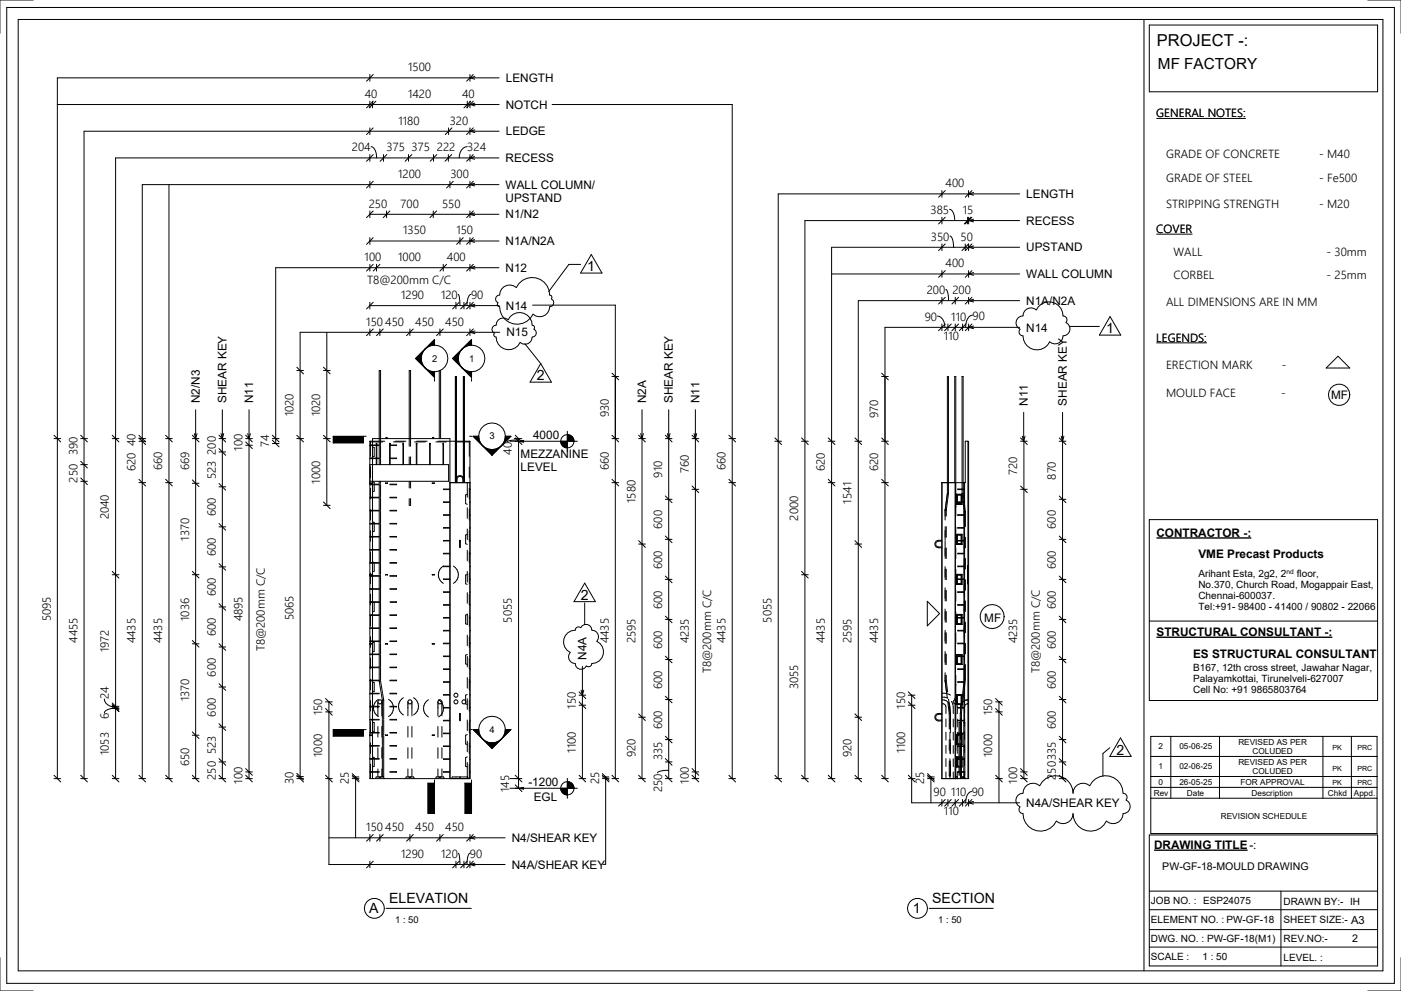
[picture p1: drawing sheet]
<svg xmlns="http://www.w3.org/2000/svg" width="420mm" height="297mm" viewBox="0 0 420 297" stroke-linecap="round" stroke-linejoin="round" font-family="sans-serif">
<g fill="#000">
<path d="M127.5 104.6l-.7 .9-.5 2h-1.7zM124.6 107.5h1.7l.1 1 1.1 1.8zM127.5 104.6l2.8-2.8v1.7l-1.1 .1zM127.5 110.3l.8 .6 2 .6v1.6zM138.6 104.6l-.7 .9-.5 2h-1.7zM135.7 107.5h1.7l.1 1 1.1 1.8zM138.6 104.6l2.8-2.8v1.7l-1.1 .1zM138.6 110.3l.8 .6 2 .6v1.6zM99.9 130.8h9v2h-9zM112.9 132.9v.2zM116.9 132.9v.2zM120.8 133h.2z"/>
<path d="M124.9 132.9v.2zM128.9 132.9v.2zM132.8 133h.2zM141.9 130.8h1.6l.6 2 .6 .8zM147.5 134.8l1.1-.1 1.8-1.1-2.9 2.9zM144.7 133.6l1.8 1.1 1 .1v1.7zM151.5 130.8h1.7l-2.8 2.8 .6-.8zM168.1 132.3h2v2a2 2 0 0 1-2-2zM141.9 218.7h1.6l.6 2 .6 .9zM151.5 218.7h1.7l-2.8 2.9 .6-.9zM99.9 218.7h9v2h-9zM128.3 234.8h2v9h-2z"/>
<path d="M139.4 234.8h2v9h-2zM147.5 222.7l2-.5 .9-.6-2.9 2.8zM144.7 221.6l.8 .6 2 .5v1.7zM168.1 236.3h2v2a2 2 0 0 1-2-2z"/>
<path d="M155.5 132.3l1.5 .3v-.6zM170.1 130.3v2h2a2 2 0 0 0-2-2z"/>
<path d="M155.5 236.3l1.5 .3v-.5zM170.1 234.3v2h2a2 2 0 0 0-2-2z"/>
</g>
<g fill="none" stroke="#000" stroke-width=".3">
<path d="M2 2.2h416.1v292.6h-416.1zM5.5 5.8h409.2v285.3h-409.2zM10 0h-10v10M343 5.8v285.3M344.6 7.5h68.5v20h-68.5zM410.1 0h10v10M110.9 22.3v2M110.9 30.3v2M110.9 38.3v2M111.7 30.3v2M111.9 22.3l-2 2M111.9 30.3l-2 2"/>
<path d="M111.9 38.3l-2 2M112.7 30.3l-2 2M134.5 38.3v2M135.5 38.3l-2 2M140.1 30.3v2M140.9 22.3v2M140.9 30.3v2M140.9 38.3v2M141.1 30.3l-2 2M141.9 22.3l-2 2M141.9 30.3l-2 2M141.9 38.3l-2 2"/>
<path d="M142.4 22.9l-1.5 .4 1.5 .4M142.4 30.9l-1.5 .4 1.5 .4M142.4 38.9l-1.5 .4 1.5 .4M149.7 23.3h-132.5v210.1M149.7 31.3h-132.5M149.7 39.3h-124.5v194.1M165.5 31.3h54.1v202.1M50.7 55.3v178.1M110.9 46.3v2M110.9 54.3v2M111.3 44a3 3 0 0 1 1.6 3.3M111.9 46.3l-2 2"/>
<path d="M111.9 54.3l-2 2M115 46.3v2M116 46.3l-2 2M122.5 46.3v2M123.5 46.3l-2 2M130 46.3v2M131 46.3l-2 2M134.4 46.3v2M134.9 54.3v2M135.4 46.3l-2 2M135.9 54.3l-2 2M140.1 44a3 3 0 0 0-2.4 3.3"/>
<path d="M140.9 46.3v2M140.9 54.3v2M141.9 46.3l-2 2M141.9 54.3l-2 2M142.3 46.9l-1.5 .4 1.5 .4M142.3 54.9l-1.5 .4 1.5 .4M149.6 47.3h-114.9v186.1M149.6 55.3h-106.9v178.1M282.4 57.1v2M283.4 57.1l-2 2M290.4 57.1v2M291.4 57.1l-2 2"/>
<path d="M291.9 57.7l-1.5 .4 1.5 .4M305.7 58.1h-72.4v175.3M110.9 63.2v2M110.9 71.3v2M110.9 79.3v2M111.9 63.2l-2 2M111.9 71.3l-2 2M111.9 79.3l-2 2M112.9 79.3v2M113.9 79.3l-2 2M115.9 63.2v2M116.9 63.2l-2 2"/>
<path d="M129.9 63.2v2M130.9 63.2l-2 2M132.9 79.3v2M133.9 79.3l-2 2M137.9 71.3v2M138.9 71.3l-2 2M140.9 63.2v2M140.9 71.3v2M140.9 79.3v2M141.9 63.2l-2 2M141.9 71.3l-2 2M141.9 79.3l-2 2"/>
<path d="M142.3 63.8l-1.5 .4 1.5 .5M142.3 71.8l-1.5 .5 1.5 .4M142.4 79.9l-1.5 .4 1.5 .4M149.6 64.2h-38.7M149.6 72.3h-38.7M282.4 73.1v2M282.4 65.1v2M283.4 73.1l-2 2M283.4 65.1l-2 2M284.7 62.7a3.1 3.1 0 0 1 1.6 3.4M284.8 70.8a3.5 3.5 0 0 1 1.1 3.3M288.4 75.1l2-2v2"/>
<path d="M289.4 73.1v2l2-2M290.1 65.1v2M290.4 65.1v2M291.1 65.1l-2 2M291.4 65.1l-2 2M291.9 73.7l-1.5 .4 1.5 .4M291.9 65.7l-1.5 .4 1.5 .4M305.7 74.1h-56.4v159.3M305.7 66.1h-64.4v167.3M98 99.6v51.9M110.9 90.6v2M110.9 98.6v2"/>
<path d="M111.9 90.6l-2 2M111.9 98.6l-2 2M113.9 98.6v2M114.9 98.6l-2 2M122.9 98.6v2M123.9 98.6l-2 2M131.9 98.6v2M132.9 98.6l-2 2M136.7 90.6v2M137.4 88.2l.4 1 .1 2.4M137.7 90.6l-2 2M139.1 90.6v2"/>
<path d="M140.1 90.6l-2 2M140.9 90.6v2M140.9 98.6v2M141.2 88.2a3.3 3.3 0 0 0-1.2 3.4M141.9 90.6l-2 2M141.9 98.6l-2 2M142.4 91.2l-1.5 .4 1.5 .4M142.4 99.2l-1.5 .4 1.5 .4M149.6 80.3h-66.9v52.7M149.7 91.6h-38.8M149.8 99.6h-59.8v133.8M159.7 91.5h24.8v141.9"/>
<path d="M249.3 82.1h56.4M281.1 94.8a2.99 2.99 0 0 1 2.2 3.3M282.4 97.1v2M282.4 89.1v2M282.4 81.1v2M283.4 97.1l-2 2M283.4 89.1l-2 2M283.4 81.1l-2 2M283.6 86.8a4.1 4.1 0 0 1 .8 3.3M284.2 97.1v2M285.2 97.1l-2 2M286.4 97.1v2"/>
<path d="M286.4 89.1v2M287.4 97.1l-2 2M287.4 89.1l-2 2M288.6 97.1v2M289.6 97.1l-2 2M290.4 97.1v2M290.4 89.1v2M290.4 81.1v2M291.4 97.1l-2 2M291.4 89.1l-2 2M291.4 81.1l-2 2M291.6 94.5a3.2 3.2 0 0 0-2.1 3.6"/>
<path d="M291.9 97.7l-1.5 .4 1.5 .4M291.9 89.7l-1.5 .4 1.5 .4M291.9 81.7l-1.5 .4 1.5 .4M305.7 98.1h-40.4v135.3M305.7 90.1h-48.4v143.3M307.2 93.2a2.4 2.4 0 0 1 3.5-.3 4.2 4.2 0 0 1 4.7-2.3 4.2 4.2 0 0 1 3.3 4.1 1.2 1.2 0 0 1 1.1 .7 1.2 1.2 0 0 1-.2 1.3 2.1 2.1 0 0 1 1.2 2.4 2.1 2.1 0 0 1-2.1 1.6 2.4 2.4 0 0 1-1.4 2.2 2.4 2.4 0 0 1-2.6-.4 4.2 4.2 0 0 1-4.7 2.3 4.2 4.2 0 0 1-3.3-4.1 1.2 1.2 0 0 1-1.1-.7 1.2 1.2 0 0 1 .2-1.3 2.1 2.1 0 0 1-1.1-2.4 2.1 2.1 0 0 1 2-1.6zM320.6 97.9h9M332.8 94.9l3.3 5.6h-6.5zM89 110.1l2 2M91 111.1h-2M97 110.1l2 2M99 111.1h-2"/>
<path d="M124.6 107.5h1.7M124.6 107.5l5.7 5.6v-1.6M126.3 107.5a4 4 0 0 0 4 4M130.3 103.5a4 4 0 0 1 4 4 4 4 0 0 1-4 4M130.3 103.5a4 4 0 0 0-4 4 4 4 0 0 0 4 4M130.3 103.5a4 4 0 0 0-4 4M130.3 103.5v-1.7l-5.7 5.7M130.3 113.5v.8M135.7 107.5l5.7 5.6v-1.6M135.7 107.5h1.7M137.4 107.5a4 4 0 0 0 4 4M141.4 103.5a4 4 0 0 1 4 4 4 4 0 0 1-4 4"/>
<path d="M141.4 103.5a4 4 0 0 0-4 4 4 4 0 0 0 4 4M141.4 103.5a4 4 0 0 0-4 4M141.4 103.5v-1.7l-5.7 5.7M141.4 113.5v.8M183.5 111.9l2 2M185.5 112.9h-2M264.3 112.9h2M264.3 111.9l2 2M401.2 106.8l3.5 3.5h-7.1zM16.2 130.5l2 2M18.2 131.5h-2M24.2 130.5l2 2"/>
<path d="M24.2 138.3l2 2M26.2 131.5h-2M26.2 139.3h-2M33.7 130.5l2 2M35.7 131.5h-2M41.7 130.5l2 2M41.7 131.3l2 2M43.7 131.5h-2M43.7 132.3h-2M49.7 130.5l2 2M51.7 131.5h-2M57.7 130.5l1 1"/>
<path d="M58.3 130l.4 1.5M58.7 131.5l1 1M58.7 122.8v110.6M59.1 130l-.4 1.5M59.7 131.5h-2M65.7 130.5l2 2M65.7 134.5l2 2M66.7 122.8v110.6M67.1 130l-.4 1.5-.4-1.5M67.7 131.5h-2M67.7 135.5h-2M73.7 130.5l2 2"/>
<path d="M73.7 132.5l2 2M74.7 122.8v110.6M75.1 130l-.4 1.5-.4-1.5M75.7 131.5h-2M75.7 133.5h-2M81.7 130.5l2 2M81.7 132l2 2M83.7 131.5h-2M83.7 133h-2M89 130.5l2 2M91 131.5h-2M97 130.5l2 2"/>
<path d="M99 131.5h-2M108.9 130.8v2h-9v-2h9.9M110.9 132.3l.2 .2M110.9 139.3h23.6v5h-23.6M111.1 132.5v4.3M111.7 134l.5 .2v2.6l-.5 .2M112.8 133v.4M112.8 133.6v3.7M112.8 137.5v1.8M112.9 132.9v.2zM113 133v.4M113 133.6v3.7"/>
<path d="M113 137.5v1.8M114.1 133.4v-22.3h-.4v22.3l-2.8 .1 2.8 .1v3.7l-2.8 .1 2.8 .1v1.8M114.1 133.6v3.7M114.1 137.5v1.8M114.8 132.5h-3.7M115.4 132.3h-4.5M115.8 131.2h.2M116 131.5v-.4h-.2v.4M116.8 133v.4M116.8 133.6v3.7M116.8 137.5v1.8M116.9 133.4h2v.2h-2"/>
<path d="M116.9 137.3h2v.2h-2M116.9 132.9v.2zM117 133v.4M117 133.6v3.7M117 137.5v1.8M120.8 133v6.3M120.8 133h.2zM121 133v6.3M121.1 132.5h-3.1M121.7 132.3h-3.2M122.7 137v2.3M123.1 133.8v-22.7h-.4v22.7"/>
<path d="M123.1 137v2.3M124.8 133v6.3M124.9 132.9v.2zM125 133v6.3M127.5 132.5h-3.2M128.1 132.3h-3.2M128.8 133v6.3M128.9 132.9v.2zM129 133v6.3M129.8 131.2h.2M129.8 131.5v-.4h.2v.4M132.1 131.5v-20.4h-.4v20.4"/>
<path d="M132.8 133v6.3M132.8 133h.2zM133 133v6.3M133.9 132.5h-3.2M140.7 132.5h-3.7M140.7 132.5v4.3M140.8 130.8h.7M140.9 132.3v101.1h-30v-101.1M140.9 132.3h-9.6M140.9 132.3l-.2 .2M143.5 130.8a4 4 0 0 1 4-4 4 4 0 0 1 4 4M143.5 130.8a4 4 0 0 0 4 4 4 4 0 0 0 4-4"/>
<path d="M143.5 130.8a4 4 0 0 0 4 4M143.5 130.8h-1.6l5.6 5.7M147.5 134.8v1.7M151.5 130.8a4 4 0 0 1-4 4M151.5 130.8h1.7l-5.7 5.7M152.9 132.3h3.6M154.2 131.5h2.3M154.5 130.5l2 2M154.5 131.3l2 2M155.5 132.3l1.5-.3v.6zM155.5 131.9l-2.4 .1-1 .4M155.5 131.5v104.8"/>
<path d="M157 132.3h16.1M168.1 132.3a2 2 0 0 0 2 2M170.1 129.3v6M170.1 130.3a2 2 0 0 1 2 2M183.5 130.5l2 2M185.5 131.5h-2M191.5 130.5l2 2M192.5 122.8v110.6M192.9 130l-.4 1.5-.4-1.5M193.5 131.5h-2M199.5 130.5l2 2M200.5 122.8v110.6"/>
<path d="M200.9 130l-.4 1.5-.4-1.5M201.5 131.5h-2M207.5 130.5l2 2M208.5 122.8v110.6M208.9 130l-.4 1.5-.4-1.5M209.5 131.5h-2M218.6 130.5l2 2M220.6 131.5h-2M232.3 132.3h2M232.3 131.3l2 2M240.3 132.3h2M240.3 131.3l2 2"/>
<path d="M248.3 132.3h2M248.3 131.3l2 2M256.3 132.3h2M256.3 131.3l2 2M264.3 132.3h2M264.3 131.3l2 2M289.4 132.3h.8M289.4 132.3h.1M289.4 132.3v12.4M290.2 132.3h.1M290.2 132.3l.2 .2M290.2 132.3v101.1"/>
<path d="M290.4 132.5h.1M290.4 132.5v100.9M306 132.3h2M306 131.3l2 2M306.5 130.8l.4 1.5M306.9 123.6v8.7M307 132.3v101.1M307.3 130.8l-.4 1.5M317.6 132.3h2M317.6 131.3l2 2M318.6 123.6v109.8M319 130.8l-.4 1.5-.4-1.5"/>
<path d="M24.2 143.3l2 2M26.2 144.3h-2M41.7 143.7l2 2M43.7 144.7h-2M49.7 143.7l2 2M51.7 144.7h-2M57.7 143.9l2 2M59.7 144.9h-2M65.7 144.9l2 2M65.7 156.9l2 2M67.7 145.9h-2M67.7 157.9h-2"/>
<path d="M97 150.5l2 2M99 151.5h-2M111 144.8v.2M111.1 140v3.2M111.1 146.4v3.2M111.1 152.7v3.2M111.1 159.1v3.2M111.7 144.4l.5 .2v2.6l-.5 .2M111.7 145h-.8M111.7 144.8h-.8M111.7 156.4l.5 .2v2.6l-.5 .2M113.7 144.3v.5"/>
<path d="M113.7 145v.2h-2.8l2.8 .1v3.8l-2.8 .1h2.8v3.8l-2.8 .1 2.8 .1v3.7l-2.8 .1 2.8 .1v3.7l-2.8 .1 2.8 .1v3.7l-2.8 .1 2.8 .1v3.8h-2.8l2.8 .1v3.4M114.1 144.3v.5M114.1 145v.2M114.1 145.3v3.8M114.1 149.2v3.8M114.1 153.2v3.7M114.1 157.1v3.7M115.6 144.8l.6 .1zM115.7 144.8v.1M116.9 145.2h2v.1h-2M116.9 149.1h2v.1h-2M116.9 153h2v.2h-2"/>
<path d="M116.9 156.9h2v.2h-2M122.7 144.3v2M122.7 149.5v2h.4v-2M123.1 144.3v2M129.6 144.8l.6 .1zM129.7 144.8v.1M130.2 144.8v.1M134.9 146.6h-1.9v.2h1.9M134.9 150.5h-1.9v.1h1.9M134.9 154.3h-1.9v.2h1.9M134.9 158.2h-1.9v.1h1.9M134.9 144.7h.1"/>
<path d="M136.5 144.7v-31.8h.4v31.8M138.8 144.7a1.75 1.75 0 0 0-.4-1.7 .87 .87 0 0 0-1.4 .7v1M138.9 143.3a1.11 1.11 0 0 0-1-.7 1.11 1.11 0 0 0-1 .7M139.3 144.7v-31.8h-.4v31.8M140.1 148.2l-.5 .2v2.6l.5 .2M140.1 144.7v4.3M140.1 152.2v3.2M140.1 158.6v3.2M140.7 140v3.2M140.7 146.4v3.2M140.7 152.7v3.2M140.7 159.1v3.2"/>
<path d="M140.9 146.6v.2M140.9 150.5v.1M140.9 144.7h-6M140.9 154.3v.2M140.9 158.2v.1M183.5 143.7l2 2M185.5 144.7h-2M199.5 148.7l2 2M201.5 149.7h-2M207.5 145.7l2 2M209.5 146.7h-2M218.6 143.7l2 2"/>
<path d="M220.6 144.7h-2M248.3 144.7h2M248.3 143.7l2 2M264.3 144.7h2M264.3 143.7l2 2M282.4 144.7h7M282.4 144.7h.1M282.4 144.7v88.7M283.4 159.1v2.9M283.4 157.9v3.2M283.7 157.9v3.2M283.7 153v1.7"/>
<path d="M283.7 153h.1M284 148.1l-.6 4.7v3.1M284.1 147.9l-.7 5v1.8M284.1 147.9v-35h.3v35l-.7 5.1M284.1 147.9h.1M286.3 144.7v-31.8h.3v41.8M286.4 151.6v.2M286.4 144.7h.1M286.4 144.7v88.7M286.6 157.9v3.2M286.8 151.2h1.6M286.8 148.2v3"/>
<path d="M286.8 148.2l.2 .2M286.8 148.2h1.6M287 151l-.2 .2M287 151h1.2M287 148.4h1.2M287 148.4v2.6M287.1 158.2h1.8l-1.8 .1M287.1 154.3l1.8 .1-1.8 .1M287.1 150.5h1.3M287.1 150.6h1.3M287.1 146.6h1.3M287.1 146.8h1.3"/>
<path d="M288.2 150.6v.4M288.2 151l.2 .2M288.2 148.4v2.1M288.4 150.5h.4v.1M288.4 150.6h.4M288.4 146.6h.4M288.4 146.8h.4M288.4 148.2l-.2 .2M288.4 150.6v.6M288.4 148.2v2.3M288.5 146.6v-33.7h.3v33.7M288.5 146.8l.3 3.7"/>
<path d="M288.8 147.9h.1M288.8 146.8v1.1M288.8 147.9a41.4 41.4 0 0 1 .7 10M288.8 150.6l.3 2.9M288.8 146.6v.2M289 144.7v71.9M289.1 159.7v6.3M289.1 153.5v4.4M289.2 144.7v73M289.4 144.7h.1M306 146.7h2M306 145.7l2 2"/>
<path d="M317.6 149.7h2M317.6 148.7l2 2M344.6 155.8h68.5v54.2h-68.5zM33.7 171.3l2 2M35.7 172.3h-2M57.7 171.3l2 2M59.7 172.3h-2M65.7 169l2 2M67.7 170h-2M111 172.2v.2M111.1 165.5v3.1M111.1 171.8v3.2"/>
<path d="M111.1 178.2v3.2M111.7 168.5l.5 .2v2.6l-.5 .2M111.7 172.4h-.8M111.7 172.2h-.8M113.7 172.4v.2l-2.8 .1h2.8v3.8l-2.8 .1 2.8 .1v3.7l-2.8 .1 3 .1M114.1 161v3.7M114.1 164.9v3.8M114.1 168.8v3.4M114.1 172.4v.2M114.1 172.7v3.8M114.1 176.7v3.7M115.6 172.2l.6 .1z"/>
<path d="M115.7 172.2v.1M116.9 160.8h2v.2h-2M116.9 164.7h2v.2h-2M116.9 168.7h2v.1h-2M116.9 172.6h2v.1h-2M116.9 176.5h2v.2h-2M129.6 172.2l.6 .1zM129.7 172.2v.1M130.2 172.2v.1M132.9 169.7a3 3 0 0 0 0 5.2M134.9 162h-1.9v.2h1.9M134.9 165.9h-1.9v.1h1.9"/>
<path d="M134.9 169.7h-1.9v.2h1.9M134.9 173.6h-1.9v.1h1.9M134.9 177.4h-1.9v.2h1.9M136 169.7a3 3 0 0 1 0 5.2M137.9 162h.1M137.9 164h.1M138 162.2h.1M138 164.2h.1M138 164.1v-2.1l-.2 .1v2M140.1 160.2l-.5 .2v2.6l.5 .2M140.1 165v3.1M140.1 172.2l-.5 .2v2.6l.5 .2"/>
<path d="M140.1 171.3v3.2M140.1 177.7v3.2M140.7 165.5v3.1M140.7 171.8v3.2M140.7 178.2v3.2M140.9 162v.2M140.9 165.9v.1M140.9 169.7v.2M140.9 173.6v.1M140.9 177.4v.2M191.5 162.1l2 2M193.5 163.1h-2"/>
<path d="M199.5 160.7l2 2M199.5 172.7l2 2M201.5 161.7h-2M201.5 173.7h-2M240.3 172.3h2M240.3 171.3l2 2M256.3 163.1h2M256.3 162.1l2 2M282.4 162.2a1.75 1.75 0 0 0-1.7 .4 .87 .87 0 0 0 .7 1.4h1M282.4 162h-1a1.13 1.13 0 0 0-1.1 1.1 1.13 1.13 0 0 0 1.1 1.1h1M283.4 176.2v3.2M283.4 169.9v3.1"/>
<path d="M283.4 164.2v2.5M283.4 162.2v1.8M283.4 177v3.2M283.4 170.6v3.2M283.4 164.3v3.1M283.7 177v3.2M283.7 170.6v3.2M283.7 164.3v3.1M286.6 177v3.2M286.6 170.6v3.2M286.6 164.3v3.2M286.8 172.2v3"/>
<path d="M286.8 175.2h1.6M286.8 172.2h1.6M286.8 172.2l.2 .2M286.8 160.2v3M286.8 163.2h1.6M286.8 160.2l.2 .2M286.8 160.2h1.6M287 175l-.2 .2M287 175h1.2M287 172.4h1.2M287 172.4v2.6M287 163l-.2 .2"/>
<path d="M287 163h1.2M287 160.4v2.6M287 160.4h1.2M287.1 177.4l1.8 .1-1.8 .1M287.1 173.6h1.3M287.1 173.7h1.3M287.1 169.7l1.8 .1-1.8 .1M287.1 165.9l1.8 .1h-1.8M287.1 162h1.3M287.1 162.2h1.3M288.2 173.7v1.3M288.2 175l.2 .2"/>
<path d="M288.2 172.4v1.2M288.2 163l.2 .2M288.2 162.2v.8M288.2 160.4v1.6M288.4 173.6l.5 .1h-.5M288.4 172.2l-.2 .2M288.4 173.7v1.5M288.4 172.2v1.4M288.4 162l.5 .1-.5 .1M288.4 160.2l-.2 .2M288.4 162.2v1M288.4 160.2v1.8"/>
<path d="M289.1 173.8v4.9M289.1 167.4v5M289.5 173.8v3.2M289.5 167.4v3.2M289.5 161.1v3.1M290.1 169.5v5.6M317.6 173.7h2M317.6 172.7l2 2M317.6 161.7h2M317.6 160.7l2 2M57.7 192l2 2M59.7 193h-2"/>
<path d="M65.7 181l2 2M65.7 193l2 2M67.7 182h-2M67.7 194h-2M111 192.9v.2M111.1 184.5v3.2M111.1 190.9v3.2M111.1 197.3v3.1M111.7 180.5l.5 .2v2.6l-.5 .2M111.7 192.5l.5 .2v2.6l-.5 .2M111.7 192.9h-.8M111.7 193.1h-.8"/>
<path d="M113.7 180.6v3.7l-2.8 .1 2.8 .1v3.8h-2.8l2.8 .1v3.8h-2.8l2.8 .1v.6M113.7 193.1v3l-2.8 .1h2.8v3.8l-2.8 .1 2.8 .1v3.7l-2.8 .1 2.8 .1M114.1 180.6v3.7M114.1 184.5v3.8M114.1 188.4v3.8M114.1 192.3v.6M114.1 193.1v3M114.1 196.2v3.8M115.6 192.9h.6zM115.7 192.9v.2M116.9 180.4h2v.2h-1.9M116.9 184.3h2v.2h-2"/>
<path d="M116.9 188.3h2v.1h-2M116.9 192.2h2v.1h-2M116.9 196.1h2v.1h-2M129.6 192.9l.6 .2zM129.7 192.9v.2M130.2 192.9v.2M134.9 181.3h-1.9v.1h1.9M134.9 185.1h-1.9v.2h1.9M134.9 189h-1.9v.1h1.9M134.9 192.8h-1.9v.2h1.9M134.9 196.7h-1.9v.1h1.9M140.1 184.2l-.5 .2v2.6l.5 .2"/>
<path d="M140.1 184v3.2M140.1 190.4v3.2M140.1 196.2l-.5 .2v2.6l.5 .2M140.1 196.8v3.1M140.7 184.5v3.2M140.7 190.9v3.2M140.7 197.3v3.1M140.9 181.3v.1M140.9 185.1v.2M140.9 189v.1M140.9 192.8v.2M140.9 196.7v.1"/>
<path d="M174.6 199.8v33.6M199.5 184.7l2 2M199.5 196.7l2 2M201.5 185.7h-2M201.5 197.7h-2M278 180.3l3.7 3.7-3.7 3.6zM283.4 195.3v3.2M283.4 189v3.1M283.4 182.6v3.2M283.4 196.1v3.1M283.4 189.7v3.2M283.4 183.3v3.2"/>
<path d="M283.7 196.1v3.1M283.7 189.7v3.2M283.7 183.3v3.2M286.6 196.1v3.2M286.6 189.7v3.2M286.6 183.4v3.2M286.8 196.2v3M286.8 199.2h1.6M286.8 196.2h1.6M286.8 196.2l.2 .2M286.8 184.2v3M286.8 187.2h1.6"/>
<path d="M286.8 184.2l.2 .2M286.8 184.2h1.6M287 199l-.2 .2M287 199h1.2M287 196.4v2.6M287 196.4h1.2M287 187l-.2 .2M287 187h1.2M287 184.4v2.6M287 184.4h1.2M287.1 196.7h1.3M287.1 196.8h1.3"/>
<path d="M287.1 192.8l1.8 .1-1.8 .1M287.1 189l1.8 .1h-1.8M287.1 185.3h1.3M287.1 185.1h1.3M287.1 181.3l1.8 .1h-1.8M288.2 199l.2 .2M288.2 196.4v.3M288.2 196.8v2.2M288.2 185.3v1.7M288.2 187l.2 .2M288.2 184.4v.7M288.4 196.7l.5 .1h-.5"/>
<path d="M288.4 196.2l-.2 .2M288.4 196.2v.5M288.4 196.8v2.4M288.4 185.1l.5 .1-.5 .1M288.4 184.2l-.2 .2M288.4 184.2v.9M288.4 185.3v1.9M289.1 199.2v4.4M289.1 192.9v4.9M289.1 186.5v5M289.1 180.1v5M289.5 199.2v4.6l-1 8.3"/>
<path d="M289.5 192.9v3.2M289.5 186.5v3.2M289.5 180.1v3.2M317.6 197.7h2M317.6 196.7l2 2M317.6 185.7h2M317.6 184.7l2 2M344.6 186.2h68.5M31.3 209.6a3 3 0 0 0 3.4 2.4M33.7 210.8l2 2M33.7 211.2l2 2M33.7 211.4l2 2"/>
<path d="M34.7 212.3l-.9 .1a2.7 2.7 0 0 0-2.5 1.4M35.7 211.8h-2M35.7 212.2h-2M35.7 212.4h-2M57.7 219.4l2 2M65.7 205l2 2M65.7 217l2 2M67.7 206h-2M67.7 218h-2M97.6 209.4l2 2M97.6 212.4l2 2M98.6 210.4v48.8h52.8"/>
<path d="M99.6 210.4h-2M99.6 213.4h-2M108.9 218.7v2h-9v-2h9.9M111.1 203.6v3.2M111.1 210v3.2M111.1 216.4v3.1M111.7 204.5l.5 .2v2.6l-.5 .2M111.7 216.5l.5 .2v2.6l-.5 .2M113.3 210.4v4.2M113.3 217.8v3.2M113.5 209.7a3 3 0 0 0 0 5.1M113.7 204.1h.1"/>
<path d="M113.7 204.1l.6 3.7M113.7 207.8l-2.8 .1 2.8 .1M113.7 211.8h-2.8l2.8 .1M113.7 215.7l-2.8 .1h2.8M113.7 219.6l-2.8 .1 2.8 .1M114.1 200.2v3.7M114.1 204.1h.1M114.1 204.1l.6 3.7M114.3 208l.3 1.9v1.9M114.5 210.4v4.2M114.5 217.8v3.2M114.6 211.9v3.8"/>
<path d="M114.6 215.8v3.8M114.6 219.8v.5M114.7 208l.3 3.8M115 211.9v3.8M115 215.8v3.8M115 219.8v.5M116.5 209.7a3 3 0 0 1 0 5.1M116.9 200h2v.2h-2M116.9 203.9h2v.2h-2M116.9 207.8h2v.2h-2M116.9 211.8h2v.1h-2M116.9 215.7h2v.1h-2"/>
<path d="M116.9 219.6h2v.2h-2M121 209.2a3 3 0 0 0 0 5.1M122.3 210.4v4.2M122.3 217.8v3.2M123.5 210.4v4.2M123.5 217.8v3.2M124 209.2a3 3 0 0 1 0 5.1M128.5 209.8a3 3 0 0 0 0 5.1M131.3 210.4v4.2M131.3 217.8v3.2M131.5 209.8a3 3 0 0 1 0 5.1M132.5 210.4v4.2"/>
<path d="M132.5 217.8v3.2M134.9 200.5h-1.9v.2h1.9M134.9 204.4h-1.9v.1h1.9M134.9 208.2h-1.9v.2h1.9M134.9 212.1h-1.9v.1h1.9M134.9 215.9h-1.9v.2h1.9M134.9 219.8h-1.9v.1h1.9M137.9 213.9h.1M137.9 215.9h.1M138 214.1h.1M138 216.1h.1M138 216v-2.1l-.2 .1v2"/>
<path d="M140.1 203.1v3.2M140.1 208.2l-.5 .2v2.6l.5 .2M140.1 209.5v3.2M140.1 215.8v3.2M140.7 203.6v3.2M140.7 210v3.2M140.7 216.4v3.1M140.8 218.7h.7M140.9 200.5v.2M140.9 204.4v.1M140.9 208.2v.2M140.9 212.1v.1"/>
<path d="M140.9 215.9v.2M140.9 219.8v.1M143.5 218.7a4 4 0 0 1 4-4 4 4 0 0 1 4 4M143.5 218.7a4 4 0 0 0 4 4 4 4 0 0 0 4-4M143.5 218.7a4 4 0 0 0 4 4M143.5 218.7h-1.6l5.6 5.7M151.5 218.7a4 4 0 0 1-4 4M151.5 218.7h1.7l-5.7 5.7M173.6 207.4l2 2M173.6 210.4l2 2M175 206.9l-.4 1.5-.4-1.5M175.6 208.4h-2"/>
<path d="M175.6 211.4h-2M191.5 214l2 2M193.5 215h-2M199.5 208.7l2 2M201.5 209.7h-2M256.3 215h2M256.3 214l2 2M272.4 210.4l2 2M272.4 211.4h2M272.4 208.4h2M272.4 207.4l2 2M273.4 208.4v32.3h32.3"/>
<path d="M282.4 209l1.7 .3M282.4 207.8l1.2 .1 1.4 .5M282.4 214.1a1.75 1.75 0 0 0-1.7 .4 .87 .87 0 0 0 .7 1.4h1M282.4 213.9h-1a1.13 1.13 0 0 0-1.1 1.1 1.13 1.13 0 0 0 1.1 1.1h1M282.4 211a.94 .94 0 0 1 1.2 .9v2M282.4 209.8a2.15 2.15 0 0 1 2.4 2.2v2M283.4 201.7v2.4M283.4 202.4v1.9l.6 5M283.4 204.2l.4 3.3M283.6 219.5v2.4M283.6 215.5v2.4M283.7 202.4l.4 5.1"/>
<path d="M284.2 210.6l.4 3.5v4.5M284.4 209.6l.6 4.3M284.5 210.6l.4 3.5v4.5M284.8 219.5v2.4M284.8 215.5v2.4M285 216.1v3.5M285 214.1v1.8M285.3 210.3a4.7 4.7 0 0 1 .5 3.7M285.8 215.5v2.4M285.8 219.5v2.4M286.2 209.5a5.4 5.4 0 0 1 .8 4.5M286.4 209.8a.6 .6 0 0 0-.6 .6 .6 .6 0 0 0 .6 .6"/>
<path d="M286.4 209.8h.1M286.4 211h.1M286.6 211.2v7.4M286.6 202.5v5.6M286.8 208.2v3M286.8 211.2h1.6M286.8 208.2l2.1 .1-.5 .1M286.8 208.2l.2 .2M287 211l-.2 .2M287 211h1.2M287 208.4v2.6M287 219.5v3.5"/>
<path d="M287 215.5v2.4M287.1 219.8l1.8 .1h-1.8M287.1 215.9l1.8 .1-1.8 .1M287.1 212.1h1.3M287.1 212.2h1.3M287.1 208.2h.4M287.1 208.4h.4M287.1 204.4l1.8 .1h-1.8M287.1 200.5l1.8 .1-1.8 .1M287.5 219.8v-3.2h.4v3.2M287.5 219.9v3.7M287.9 219.9v3.7"/>
<path d="M287.9 219.9v.3M287.9 216.1v3.7M288 212v1.8M288 215.4v2.3M288 219.3v2.4M288.1 212.2l-.2 3.7M288.2 211l.2 .2M288.2 208.4v2.6M288.2 219.9v.3M288.2 216.1v3.7M288.2 214v1.9M288.3 211.2l-.2 .9"/>
<path d="M288.4 212.1l.5 .1h-.5M288.4 208.4h-1.4M288.4 208.4v2.8M288.5 212.2l-.3 1.9M288.6 208.4l-.2 1.3M288.6 210.4l-.4 .7-.2 .9a2.15 2.15 0 0 1 2.4-2.2l-1.1 .2zM289.1 203.6l-.5 4.6M289.2 219.3v2.4M290.1 211h.3a.94 .94 0 0 0-1.2 .9M298.5 213.4h2M298.5 212.4l2 2M298.5 210.4h2"/>
<path d="M298.5 209.4l2 2M299.5 210.4v30.3M317.6 209.7h2M317.6 208.7l2 2M16.2 232.4l2 2M18.2 233.4h-2M24.2 232.4l2 2M26.2 233.4h-2M33.7 232.4l2 2M35.7 233.4h-2M41.7 232.4l2 2M43.7 233.4h-2"/>
<path d="M49.7 232.4l2 2M51.7 233.4h-2M57.7 232.4l2 2M59.7 220.4h-2M59.7 233.4h-2M65.7 227.4l2 2M65.7 232.4l2 2M67.7 228.4h-2M67.7 233.4h-2M73.7 230.4l2 2M73.7 232.4l2 2M75.7 231.4h-2"/>
<path d="M75.7 233.4h-2M89 231.8l2 2M89 232.4l2 2M91 232.8h-2M91 233.4h-2M97.6 232.4l2 2M99.6 233.4h-2M105.6 231.9l2 2M105.6 232.4l2 2M106.6 232.9v18.3M107.6 232.9h-2M107.6 233.4h-2"/>
<path d="M111 220.3v.2M111.1 222.7v3.2M111.1 229.1v4.3M111.7 220.3h-.8M111.7 220.5h-.8M111.7 226.9l.5 .2v2.6l-.5 .2M113.3 224.2v3.1M113.3 230.5v2.4M113.7 223.5l-2.8 .1 2.8 .1M113.7 227.4l-2.8 .1 2.8 .1M113.7 231.3l-2.8 .1 2.8 .1M113.9 233l-1.1-.1-.2 .5"/>
<path d="M114 233l1-.1 .2 .5M114 233h-.1M114.5 224.2v3.1M114.5 230.5v2.4M114.6 220.5v3M114.6 223.7v3.7M114.6 227.6v3.7M115 220.5v3M115 223.7v3.7M115 227.6v3.7M115 231.5v1.3h-.4v-1.3M115.6 220.4l.6 .1z"/>
<path d="M115.7 220.4v.1M116.9 223.5h2v.2h-2M116.9 227.4h2v.2h-2M116.9 231.3h2v.2h-2M122.3 224.2v3.1M122.3 230.5v2.4M122.9 233l-1.1-.1-.2 .5M123 233l1-.1 .2 .5M123 233h-.1M123.5 224.2v3.1M123.5 230.5v2.4M129.6 220.4l.6 .1z"/>
<path d="M129.7 220.4v.1M130.2 220.4v.1M130.3 233.8v10h-2v-9h2M131.3 224.2v3.1M131.3 230.5v2.4M131.9 233l-1.1-.1-.2 .5M132 233l1-.1 .2 .5M132 233h-.1M132.5 224.2v3.1M132.5 230.5v2.4M134.9 223.6h-1.9v.2h1.9M134.9 227.5h-1.9v.2h1.9"/>
<path d="M134.9 231.3h-1.9v.2h1.9M134.9 233.4v-101.9h-23.2v101.9M134.9 233.4h.1M137.9 233.2l-.1-.3h-2.2l-.2 .5M140.1 220.2l-.5 .2v2.6l.5 .2M140.1 222.2v3.2M140.1 226.9l-.5 .2v2.6l.5 .2M140.1 228.6v4.8M140.4 233.4l-.2-.5h-2.2l-.2 .5M140.7 222.7v3.2M140.7 229.1v4.3M140.9 223.6v.2"/>
<path d="M140.9 227.5v.2M140.9 231.3v.2M141.4 233.8v10h-2v-9h2M147.5 222.7v1.7M152.9 233.4h3.6M152.9 236.3h3.6M154.5 232.4l2 2M154.5 235.3l2 2M155.5 236.3l1.5-.2v.5zM157 236.3h16.1M168.1 236.3a2 2 0 0 0 2 2M170.1 233.3v6"/>
<path d="M170.1 234.3a2 2 0 0 1 2 2M173.6 232.4l2 2M175.6 233.4h-2M180.6 231.9l2 2M180.6 232.4l2 2M181.6 232.9v26.2h-.8M182.6 232.9h-2M182.6 233.4h-2M183.5 232.4l2 2M185.5 233.4h-2M191.5 232.4l2 2M193.5 233.4h-2"/>
<path d="M199.5 220.7l2 2M199.5 227.4l2 2M199.5 232.4l2 2M200.5 230.9l-1.7 .1a1.94 1.94 0 0 0-1.7 .7M201.5 221.7h-2M201.5 228.4h-2M201.5 233.4h-2M207.5 230.4l2 2M207.5 232.4l2 2M209.5 231.4h-2M209.5 233.4h-2M218.6 232.4l2 2"/>
<path d="M220.6 233.4h-2M232.3 233.4h2M232.3 232.4l2 2M240.3 233.4h2M240.3 232.4l2 2M248.3 233.4h2M248.3 232.4l2 2M256.3 233.4h2M256.3 232.4l2 2M264.3 233.4h2M264.3 232.4l2 2M272.4 233.4h2"/>
<path d="M272.4 232.4l2 2M278.1 232.9h2M278.1 233.4h2M278.1 232.4l2 2M278.1 231.9l2 2M279.1 232.9v7.8M282.4 239.7v2M282.4 233.4h8M282.4 233.4h.1M283.4 239.7l-2 2M283.6 231.4v2M283.6 227.4v2.4"/>
<path d="M283.6 223.5v2.3M284.2 239.7v2M284.6 228.1v4.5h.4v-3.4M284.6 221.8v3.1M284.8 231.4v2M284.8 227.5v2.3M284.8 223.5v2.4M284.9 228.1v4.5M284.9 221.8v3.1M285 222.8v3.2M285.2 239.7l-2 2M285.8 223.5v2.4"/>
<path d="M285.8 227.5v2.3M285.8 231.4v2M286.4 239.7v2M286.4 232.9h.6l.2 .5M286.6 228.1v4.5h-.2M286.6 221.8v3.1M286.8 229.9h.7M286.8 226.9l.2 .2M286.8 226.9v3M286.8 226.9h.7M286.8 220.2v3M286.8 223.2h.7"/>
<path d="M286.8 220.2l.7 .2M286.8 220.2h.7M287 227.1v2.7M287 227.1h.5M287 223l-.2 .2M287 223h.5M287 231.4v2M287 223.5v2.4M287.1 231.3l1.8 .1-1.8 .1M287.1 227.5h1.3M287.1 227.7h1.3M287.1 223.6l1.8 .1-1.8 .1"/>
<path d="M287.4 239.7l-2 2M287.5 231.5v.9M287.5 229.7l-.7 .2M287.5 227.7v3.6M287.5 223.8v3.7M287.9 231.5v.9M287.9 229.7h.3M287.9 229.9h.5M287.9 227.1h.3M287.9 226.9h.5M287.9 227.7v3.6M287.9 223h.3"/>
<path d="M287.9 223.2h.5M287.9 223.8v3.7M287.9 220.4h.3M287.9 220.2h.5M287.9 233.4l.2-.5h1.1l.2 .5M287.9 233.4h.1M287.9 231.5v1.1h.3v-1.1M287.9 229.9v1.4M287.9 223.2v.4M287.9 223.8v3.1M288 233.2h1.3M288 223.3v2.4"/>
<path d="M288 227.3v2.4M288 231.2v2.2M288.2 229.7l.2 .2M288.2 227.1v.4M288.2 227.7v2M288.2 223l.2 .2M288.2 220.4v2.6M288.2 229.9v1.4M288.2 223.2v.4M288.2 223.8v3.1M288.4 226.9l-.2 .2M288.4 226.9v.6"/>
<path d="M288.4 227.7v2.2M288.4 227.5l.5 .1-.5 .1M288.4 220.2l-.2 .2M288.4 220.2v3M288.6 239.7v2M289 232.4v-15.8h.3v15.8M289 232.4v1M289 232.9l.1 .5M289.2 223.3v2.4M289.2 227.2v2.4M289.2 231.2v2.2M289.4 233.4h.1"/>
<path d="M289.6 239.7l-2 2M290.4 239.7v2M290.4 233.4h.1M291.3 237.3a3 3 0 0 0-1.8 3.4M291.4 239.7l-2 2M298.5 233.4h2M298.5 232.4l2 2M306 233.4h2M306 231.4h2M306 232.4l2 2M306 230.4l2 2M317.6 233.4h2"/>
<path d="M317.6 232.4l2 2M317.6 228.4h2M317.6 227.4l2 2M317.6 221.7h2M317.6 220.7l2 2M110.9 250.2v2M110.9 258.2v2M111.9 250.2l-2 2M111.9 258.2l-2 2M113.9 250.2v2M114.9 250.2l-2 2M122.9 250.2v2"/>
<path d="M123.9 250.2l-2 2M131.9 250.2v2M132.9 250.2l-2 2M136.7 258.2v2M137.4 255.8l.4 1 .1 2.4M137.7 258.2l-2 2M139.1 258.2v2M140.1 258.2l-2 2M140.9 250.2v2M140.9 258.2v2M140.9 255.8a3.9 3.9 0 0 0-.9 3.4M141.9 250.2l-2 2"/>
<path d="M141.9 258.2l-2 2M142.4 250.8l-1.5 .4 1.5 .4M142.4 258.8l-1.5 .4 1.5 .4M151.4 251.2h-52.8M291.9 240.3l-1.5 .4 1.5 .4M344.6 250.3h68.5v39.3h-68.5zM344.6 272.7h68.5M344.6 267.2h68.5M344.6 278.7h68.5M384.1 267.2v22.4M0 287.1v10h10M344.6 283.9h68.5"/>
<path d="M420.1 287.1v10h-10"/>
<circle cx="401.5" cy="118.4" r="3.2"/>
<circle cx="170.1" cy="132.3" r="2"/>
<circle cx="297.5" cy="184.8" r="3.6"/>
<circle cx="113.9" cy="210.4" r=".6"/>
<circle cx="122.9" cy="210.4" r=".6"/>
<circle cx="131.9" cy="210.4" r=".6"/>
<circle cx="136.7" cy="208.4" r=".6"/>
<circle cx="136.7" cy="210.4" r=".6"/>
<circle cx="139.1" cy="210.4" r=".6"/>
<circle cx="170.1" cy="236.3" r="2"/>
</g>
<g fill="#fff">
<path d="M346.9 9.5h27.5v5.4h-27.5z"/>
<path d="M405.1 273.8h4.1v3.9h-4.1z"/>
<path d="M346.8 187.4h51.8v4.1h-51.8z"/>
<path d="M357.7 193.9h54.2v4.1h-54.2z"/>
<path d="M346 251.2h27.6v4.2h-27.6z"/>
<path d="M373.6 251.2h1v4.2h-1z"/>
<path d="M374.6 251.2h2.2v4.2h-2.2z"/>
<path d="M346.8 157.6h27.9v4.1h-27.9z"/>
<path d="M359.3 164.1h37.3v4.1h-37.3z"/>
<path d="M359.7 285.1h8.4v3.3h-8.4z"/>
<path d="M405.5 279.4h1.7v3.7h-1.7z"/>
<path d="M367.7 274.1h14.3v3.3h-14.3z"/>
<path d="M347.2 16.6h29.6v5.1h-29.6z"/>
<path d="M348.5 258h44.2v3.6h-44.2z"/>
<path d="M361.9 279.8h20.4v3.3h-20.4z"/>
<path d="M404.8 268.8h2.9v3.3h-2.9z"/>
<path d="M360.7 268.5h14.3v3.3h-14.3z"/>
</g>
<path d="M346.8 161.3h28.4M346.8 191h52.7M346 254.9h28.1" fill="none" stroke="#000" stroke-width=".41"/>
<g fill="none" stroke="#000" stroke-width=".3">
<path d="M346.7 35.5h26.8M174.1 79.3h-3.5l-6.1 8.1M177.3 76.3l3.2 5.6h-6.4zM346.7 70.2h10.8M149.4 96a2.16 2.16 0 0 1 3-.1 3.8 3.8 0 0 1 4.2-2.1 3.8 3.8 0 0 1 3 3.7 .72 .72 0 0 1 .6 .4 .72 .72 0 0 1-.1 .8 1.25 1.25 0 0 1 .7 1.4 1.25 1.25 0 0 1-1.2 1 2.16 2.16 0 0 1-1.3 1.9 2.16 2.16 0 0 1-2.3-.3 3.8 3.8 0 0 1-4.3 2.1 3.8 3.8 0 0 1-2.9-3.7 .72 .72 0 0 1-.7-.5 .72 .72 0 0 1 .1-.7 1.25 1.25 0 0 1-.7-1.4 1.25 1.25 0 0 1 1.3-1l.1-.8zM150.4 86.6a3 3 0 0 1 4.4-.4 5.3 5.3 0 0 1 5.9-2.9 5.3 5.3 0 0 1 4.1 5.1l.5 .2 .2 .5-.2 .5a1.23 1.23 0 0 1 .7 1.4 1.23 1.23 0 0 1-1.2 1 3 3 0 0 1-1.8 2.7 3 3 0 0 1-3.2-.5 5.3 5.3 0 0 1-5.9 2.9 5.3 5.3 0 0 1-4.1-5.1l-.5-.2-.2-.5 .2-.5a1.23 1.23 0 0 1-.7-1.4 1.23 1.23 0 0 1 1.2-1l.2-.9zM157.3 103l4.8 6M162.1 109l3.2 5.6h-6.4zM346.7 102.8h15.2M175.3 174.8l3.2 5.6h-6.4zM170.3 189.7l1-.6 1.2-.2a1 1 0 0 1 .6-.9 1 1 0 0 1 1 .2 1.75 1.75 0 0 1 2-1 1.75 1.75 0 0 1 1.4 1.7 2 2 0 0 1 1.8 1.2 2 2 0 0 1-.3 2.2 3.5 3.5 0 0 1 1.9 3.9 3.5 3.5 0 0 1-3.4 2.7 1 1 0 0 1-.6 .9 1 1 0 0 1-1.1-.1 1.75 1.75 0 0 1-2 .9 1.75 1.75 0 0 1-1.3-1.7 2 2 0 0 1-1.9-1.2 2 2 0 0 1 .4-2.1 3.5 3.5 0 0 1-.7-5.9zM175.3 180.7v6.6"/>
<path d="M307.4 236a3 3 0 0 1 4.3-.4 5.3 5.3 0 0 1 5.9-2.9 5.3 5.3 0 0 1 4.1 5.1 3 3 0 0 1 1.8-2.7 3 3 0 0 1 3.2 .5 5.3 5.3 0 0 1 5.9-2.9 5.3 5.3 0 0 1 4.1 5.1 1.23 1.23 0 0 1 1.2 .7 1.23 1.23 0 0 1-.2 1.3 2.14 2.14 0 0 1 1.1 2.5 2.14 2.14 0 0 1-2.1 1.6 3 3 0 0 1-1.7 2.8 3 3 0 0 1-3.3-.5 5.3 5.3 0 0 1-5.9 2.9 5.3 5.3 0 0 1-4.1-5.2 3 3 0 0 1-1.7 2.8 3 3 0 0 1-3.3-.5 5.3 5.3 0 0 1-5.9 2.9 5.3 5.3 0 0 1-4.1-5.2 1.23 1.23 0 0 1-1.1-.7 1.23 1.23 0 0 1 .2-1.3 2.14 2.14 0 0 1-1.2-2.4 2.14 2.14 0 0 1 2.1-1.7l.2-1zM332.8 224.2l-2.1 1.7v6.8M336 221.2l3.2 5.6h-6.4zM345 220.8h67.9v29.1h-67.9zM345 226.8h67.9M345 232.8h67.9M345 236h67.9M345 239.3h67.9M351.1 220.8v18.5M365.7 220.8v18.5M396.7 220.8v18.5M405.2 220.8v18.5"/>
<path d="M115.8 272.3h25.5M278.6 272.3h19.2"/>
<circle cx="112.3" cy="272.3" r="3"/>
<circle cx="275.1" cy="272.3" r="3"/>
</g>
<text font-size="4.9" x="346.9" y="13.9">PROJECT -:</text>
<text font-size="4.6" x="347.2" y="20.7">MF FACTORY</text>
<g font-size="4.2">
<text x="176.1" y="81.3">1</text>
<text x="331.6" y="99.9">1</text>
<text x="160.9" y="114">2</text>
<text x="174.1" y="179.8">2</text>
<text x="334.8" y="226.2">2</text>
<text x="110.6" y="273.8">A</text>
<text x="116.7" y="270.6">ELEVATION</text>
<text x="273.7" y="273.8">1</text>
<text x="279.5" y="270.6">SECTION</text>
</g>
<g font-size="3.5">
<text x="122.4" y="21.3">1500</text>
<text x="109.4" y="29.3">40</text>
<text x="122.4" y="29.3">1420</text>
<text x="138.6" y="29.3">40</text>
<text x="151.7" y="24.6">LENGTH</text>
<text x="151.7" y="32.6">NOTCH</text>
<text x="346.7" y="35.2">GENERAL NOTES:</text>
<text x="119.5" y="37.3">1180</text>
<text x="134.9" y="37.3">320</text>
<text x="151.7" y="40.6">LEDGE</text>
<text x="105.5" y="45.4">204</text>
<text x="115.9" y="45.4">375</text>
<text x="123.4" y="45.4">375</text>
<text x="131" y="45.4">222</text>
<text x="140.1" y="45.4">324</text>
<text x="349.6" y="47.3">GRADE OF CONCRETE</text>
<text x="395.5" y="47.3">- M40</text>
<text x="119.4" y="53.4">1200</text>
<text x="135.1" y="53.4">300</text>
<text x="151.6" y="48.6">RECESS</text>
<text x="151.6" y="56.6">WALL COLUMN/</text>
<text x="283.5" y="56.1">400</text>
<text x="307.7" y="59.4">LENGTH</text>
<text x="349.6" y="54.6">GRADE OF STEEL</text>
<text x="395.5" y="54.6">- Fe500</text>
<text x="110.5" y="62.3">250</text>
<text x="120.1" y="62.3">700</text>
<text x="132.6" y="62.3">550</text>
<text x="151.6" y="60.6">UPSTAND</text>
<text x="151.6" y="65.5">N1/N2</text>
<text x="279" y="64.1">385</text>
<text x="288.7" y="64.1">15</text>
<text x="349.6" y="62.3">STRIPPING STRENGTH</text>
<text x="395.5" y="62.3">- M20</text>
<text x="120.9" y="70.3">1350</text>
<text x="136.8" y="70.3">150</text>
<text x="307.7" y="67.4">RECESS</text>
<text x="346.7" y="69.9">COVER</text>
<text x="151.6" y="73.5">N1A/N2A</text>
<text x="279.1" y="72.1">350</text>
<text x="288" y="72.1">50</text>
<text x="307.7" y="75.4">UPSTAND</text>
<text x="351.8" y="76.8">WALL</text>
<text x="397.8" y="76.8">- 30mm</text>
<text x="109.3" y="78.3">100</text>
<text x="119.4" y="78.3">1000</text>
<text x="134" y="78.3">400</text>
<text x="151.6" y="81.5">N12</text>
<text x="283.5" y="80.1">400</text>
<text x="307.7" y="83.4">WALL COLUMN</text>
<text x="351.8" y="83.5">CORBEL</text>
<text x="397.8" y="83.5">- 25mm</text>
<text x="110.1" y="85">T8@200mm C/C</text>
<text x="120.3" y="89.6">1290</text>
<text x="132.2" y="89.6">120</text>
<text x="141.2" y="89.6">90</text>
<text x="277.9" y="88.1">200</text>
<text x="285.6" y="88.1">200</text>
<text x="151.7" y="92.9">N14</text>
<text x="291.6" y="95.9">90</text>
<text x="307.7" y="91.4">N1A/N2A</text>
<text x="349.6" y="91.6">ALL DIMENSIONS ARE IN MM</text>
<text x="109.8" y="97.6">150</text>
<text x="115.5" y="97.6">450</text>
<text x="124.5" y="97.6">450</text>
<text x="133.5" y="97.6">450</text>
<text x="151.8" y="100.9">N15</text>
<text x="277.3" y="96.1">90</text>
<text x="283" y="101.9">110</text>
<text x="285.2" y="96.1">110</text>
<text x="307.7" y="99.4">N14</text>
<text x="346.7" y="102.5">LEGENDS:</text>
<text x="349.6" y="110.8">ERECTION MARK</text>
<text x="384.3" y="110.8">-</text>
<text x="349.6" y="119.1">MOULD FACE</text>
<text x="384.2" y="119.1">-</text>
<text x="399.1" y="119.7">MF</text>
<text x="59.9" y="120.8" transform="rotate(-90 59.9 120.8)">N2/N3</text>
<text x="67.9" y="120.8" transform="rotate(-90 67.9 120.8)">SHEAR KEY</text>
<text x="75.9" y="120.8" transform="rotate(-90 75.9 120.8)">N11</text>
<text x="88" y="124.8" transform="rotate(-90 88 124.8)">1020</text>
<text x="96" y="124.8" transform="rotate(-90 96 124.8)">1020</text>
<text x="182.5" y="125" transform="rotate(-90 182.5 125)">930</text>
<text x="193.8" y="120.8" transform="rotate(-90 193.8 120.8)">N2A</text>
<text x="201.8" y="120.8" transform="rotate(-90 201.8 120.8)">SHEAR KEY</text>
<text x="209.8" y="120.8" transform="rotate(-90 209.8 120.8)">N11</text>
<text x="263.4" y="125.4" transform="rotate(-90 263.4 125.4)">970</text>
<text x="308.2" y="121.6" transform="rotate(-90 308.2 121.6)">N11</text>
<text x="319.8" y="121.6" transform="rotate(-90 319.8 121.6)">SHEAR KEY</text>
<text x="159.8" y="131.7">4000</text>
<text x="23.2" y="136.6" transform="rotate(-90 23.2 136.6)">390</text>
<text x="40.7" y="133.8" transform="rotate(-90 40.7 133.8)">40</text>
<text x="64.7" y="136.3" transform="rotate(-90 64.7 136.3)">200</text>
<text x="72.7" y="135.1" transform="rotate(-90 72.7 135.1)">100</text>
<text x="80.7" y="134.1" transform="rotate(-90 80.7 134.1)">74</text>
<text x="153.5" y="136.3" transform="rotate(-90 153.5 136.3)">40</text>
<text x="156.1" y="137.3">MEZZANINE</text>
<text x="40.7" y="141.3" transform="rotate(-90 40.7 141.3)">620</text>
<text x="48.7" y="141" transform="rotate(-90 48.7 141)">660</text>
<text x="56.7" y="141" transform="rotate(-90 56.7 141)">669</text>
<text x="64.7" y="143.6" transform="rotate(-90 64.7 143.6)">523</text>
<text x="156.1" y="141.2">LEVEL</text>
<text x="182.5" y="140.9" transform="rotate(-90 182.5 140.9)">660</text>
<text x="198.5" y="143.2" transform="rotate(-90 198.5 143.2)">910</text>
<text x="206.5" y="141.9" transform="rotate(-90 206.5 141.9)">760</text>
<text x="217.6" y="140.9" transform="rotate(-90 217.6 140.9)">660</text>
<text x="247.4" y="141.3" transform="rotate(-90 247.4 141.3)">620</text>
<text x="263.4" y="141.3" transform="rotate(-90 263.4 141.3)">620</text>
<text x="305" y="142.3" transform="rotate(-90 305 142.3)">720</text>
<text x="316.6" y="143.8" transform="rotate(-90 316.6 143.8)">870</text>
<text x="23.2" y="144.7" transform="rotate(-90 23.2 144.7)">250</text>
<text x="96" y="145" transform="rotate(-90 96 145)">1000</text>
<text x="32.7" y="155.7" transform="rotate(-90 32.7 155.7)">2040</text>
<text x="64.7" y="154.8" transform="rotate(-90 64.7 154.8)">600</text>
<text x="190.5" y="150.8" transform="rotate(-90 190.5 150.8)">1580</text>
<text x="255.4" y="151" transform="rotate(-90 255.4 151)">1541</text>
<text x="198.5" y="158.6" transform="rotate(-90 198.5 158.6)">600</text>
<text x="239.4" y="156.1" transform="rotate(-90 239.4 156.1)">2000</text>
<text x="316.6" y="158.6" transform="rotate(-90 316.6 158.6)">600</text>
<text x="346.8" y="160.9">CONTRACTOR -:</text>
<text x="56.7" y="162.1" transform="rotate(-90 56.7 162.1)">1370</text>
<text x="64.7" y="166.8" transform="rotate(-90 64.7 166.8)">600</text>
<text x="359.3" y="167.3">VME Precast Products</text>
<text x="198.5" y="170.6" transform="rotate(-90 198.5 170.6)">600</text>
<text x="316.6" y="170.6" transform="rotate(-90 316.6 170.6)">600</text>
<text x="64.7" y="178.8" transform="rotate(-90 64.7 178.8)">600</text>
<text x="88" y="186" transform="rotate(-90 88 186)">5065</text>
<text x="198.5" y="182.6" transform="rotate(-90 198.5 182.6)">600</text>
<text x="316.6" y="182.6" transform="rotate(-90 316.6 182.6)">600</text>
<text x="15.2" y="186.3" transform="rotate(-90 15.2 186.3)">5095</text>
<text x="56.7" y="186.2" transform="rotate(-90 56.7 186.2)">1036</text>
<text x="64.7" y="190.8" transform="rotate(-90 64.7 190.8)">600</text>
<text x="72.7" y="186.3" transform="rotate(-90 72.7 186.3)">4895</text>
<text x="153.5" y="186.7" transform="rotate(-90 153.5 186.7)">5055</text>
<text x="231.3" y="186.7" transform="rotate(-90 231.3 186.7)">5055</text>
<text x="295.1" y="186.4">MF</text>
<text x="346.8" y="190.7">STRUCTURAL CONSULTANT -:</text>
<text x="23.2" y="192.7" transform="rotate(-90 23.2 192.7)">4455</text>
<text x="32.7" y="195.5" transform="rotate(-90 32.7 195.5)">1972</text>
<text x="40.7" y="192.9" transform="rotate(-90 40.7 192.9)">4435</text>
<text x="48.7" y="192.9" transform="rotate(-90 48.7 192.9)">4435</text>
<text x="79.4" y="195.3" transform="rotate(-90 79.4 195.3)">T8@200mm C/C</text>
<text x="175.9" y="197.8" transform="rotate(-90 175.9 197.8)">N4A</text>
<text x="182.5" y="192.9" transform="rotate(-90 182.5 192.9)">4435</text>
<text x="190.5" y="192.9" transform="rotate(-90 190.5 192.9)">2595</text>
<text x="198.5" y="194.6" transform="rotate(-90 198.5 194.6)">600</text>
<text x="206.5" y="192.9" transform="rotate(-90 206.5 192.9)">4235</text>
<text x="217.6" y="192.9" transform="rotate(-90 217.6 192.9)">4435</text>
<text x="247.4" y="192.9" transform="rotate(-90 247.4 192.9)">4435</text>
<text x="255.4" y="192.9" transform="rotate(-90 255.4 192.9)">2595</text>
<text x="263.4" y="192.9" transform="rotate(-90 263.4 192.9)">4435</text>
<text x="305" y="192.9" transform="rotate(-90 305 192.9)">4235</text>
<text x="316.6" y="194.6" transform="rotate(-90 316.6 194.6)">600</text>
<text x="357.7" y="197.1">ES STRUCTURAL CONSULTANT</text>
<text x="64.7" y="202.8" transform="rotate(-90 64.7 202.8)">600</text>
<text x="213.3" y="201.9" transform="rotate(-90 213.3 201.9)">T8@200mm C/C</text>
<text x="311.8" y="201.9" transform="rotate(-90 311.8 201.9)">T8@200mm C/C</text>
<text x="32.7" y="209.6" transform="rotate(-90 32.7 209.6)">24</text>
<text x="198.5" y="206.6" transform="rotate(-90 198.5 206.6)">600</text>
<text x="239.4" y="206.7" transform="rotate(-90 239.4 206.7)">3055</text>
<text x="316.6" y="206.6" transform="rotate(-90 316.6 206.6)">600</text>
<text x="32.7" y="215.7" transform="rotate(-90 32.7 215.7)">6</text>
<text x="56.7" y="210.2" transform="rotate(-90 56.7 210.2)">1370</text>
<text x="64.7" y="214.8" transform="rotate(-90 64.7 214.8)">600</text>
<text x="96.6" y="214.5" transform="rotate(-90 96.6 214.5)">150</text>
<text x="172.6" y="212.5" transform="rotate(-90 172.6 212.5)">150</text>
<text x="271.4" y="212.5" transform="rotate(-90 271.4 212.5)">150</text>
<text x="297.5" y="214.5" transform="rotate(-90 297.5 214.5)">150</text>
<text x="198.5" y="218.6" transform="rotate(-90 198.5 218.6)">600</text>
<text x="316.6" y="218.6" transform="rotate(-90 316.6 218.6)">600</text>
<text x="32.7" y="226.4" transform="rotate(-90 32.7 226.4)">1053</text>
<text x="64.7" y="226.1" transform="rotate(-90 64.7 226.1)">523</text>
<text x="96.6" y="226.9" transform="rotate(-90 96.6 226.9)">1000</text>
<text x="172.6" y="225.7" transform="rotate(-90 172.6 225.7)">1100</text>
<text x="190.5" y="227.1" transform="rotate(-90 190.5 227.1)">920</text>
<text x="198.5" y="227.9" transform="rotate(-90 198.5 227.9)">335</text>
<text x="255.4" y="227.1" transform="rotate(-90 255.4 227.1)">920</text>
<text x="271.4" y="225.7" transform="rotate(-90 271.4 225.7)">1100</text>
<text x="297.5" y="226.9" transform="rotate(-90 297.5 226.9)">1000</text>
<text x="56.7" y="229.8" transform="rotate(-90 56.7 229.8)">650</text>
<text x="64.7" y="233.8" transform="rotate(-90 64.7 233.8)">250</text>
<text x="316.6" y="233.8" transform="rotate(-90 316.6 233.8)">250335</text>
<text x="72.7" y="235" transform="rotate(-90 72.7 235)">100</text>
<text x="88" y="235" transform="rotate(-90 88 235)">30</text>
<text x="104.6" y="235.1" transform="rotate(-90 104.6 235.1)">25</text>
<text x="152.6" y="237.5" transform="rotate(-90 152.6 237.5)">145</text>
<text x="158.4" y="235.7">-1200</text>
<text x="179.6" y="235.1" transform="rotate(-90 179.6 235.1)">25</text>
<text x="198.5" y="237.4" transform="rotate(-90 198.5 237.4)">250</text>
<text x="206.5" y="235" transform="rotate(-90 206.5 235)">100</text>
<text x="277.1" y="235.1" transform="rotate(-90 277.1 235.1)">25</text>
<text x="279.9" y="238.7">90</text>
<text x="285.2" y="238.7">110</text>
<text x="291.3" y="238.7">90</text>
<text x="305" y="235" transform="rotate(-90 305 235)">100</text>
<text x="160" y="240.1">EGL</text>
<text x="283" y="244.3">110</text>
<text x="307.7" y="241.9">N4A/SHEAR KEY</text>
<text x="109.8" y="249.2">150</text>
<text x="115.5" y="249.2">450</text>
<text x="124.5" y="249.2">450</text>
<text x="133.5" y="249.2">450</text>
<text x="120.3" y="257.2">1290</text>
<text x="132.3" y="257.2">120</text>
<text x="140.9" y="257.2">90</text>
<text x="153.4" y="252.4">N4/SHEAR KEY</text>
<text x="346" y="254.5">DRAWING TITLE</text>
<text x="374.6" y="254.5">-:</text>
<text x="153.4" y="260.4">N4A/SHEAR KEY</text>
</g>
<text font-size="3.4" x="405.1" y="276.9">A3</text>
<g font-size="3.2">
<text x="348.5" y="260.9">PW-GF-18-MOULD DRAWING</text>
<text x="405.5" y="282.4">2</text>
</g>
<g font-size="3">
<text x="359.3" y="172.9">Arihant Esta, 2g2, 2</text>
<text x="388.8" y="172.9">floor,</text>
<text x="359.3" y="176.2">No.370, Church Road, Mogappair East,</text>
<text x="359.3" y="179.5">Chennai-600037.</text>
<text x="359.3" y="182.8">Tel:+91- 98400 - 41400 / 90802 - 22066</text>
<text x="357.7" y="201.1">B167, 12th cross street, Jawahar Nagar,</text>
<text x="357.7" y="204.4">Palayamkottai, Tirunelveli-627007</text>
<text x="357.7" y="207.8">Cell No: +91 9865803764</text>
<text x="345.1" y="270.9">JOB NO. :</text>
<text x="360.7" y="271.1">ESP24075</text>
<text x="384.8" y="271.4">DRAWN BY:-</text>
<text x="404.8" y="271.4">IH</text>
<text x="345.1" y="276.8">ELEMENT NO. :</text>
<text x="367.7" y="276.8">PW-GF-18</text>
<text x="384.8" y="276.8">SHEET SIZE:-</text>
<text x="345.1" y="282.4">DWG. NO. :</text>
<text x="345.1" y="287.7">SCALE :</text>
<text x="360.5" y="287.7">1 : 50</text>
<text x="361.9" y="282.4">PW-GF-18(M1)</text>
<text x="384.8" y="282.4">REV.NO:-</text>
<text x="384.8" y="288">LEVEL. :</text>
</g>
<g font-size="2.8">
<text x="129.5" y="108.4">2</text>
<text x="140.7" y="108.4">1</text>
<text x="146.8" y="131.7">3</text>
<text x="146.8" y="219.7">4</text>
<text x="118.5" y="276.8">1 : 50</text>
<text x="281.3" y="276.8">1 : 50</text>
</g>
<g font-size="2.5">
<text x="347.4" y="224.7">2</text>
<text x="353.6" y="224.7">05-06-25</text>
<text x="371.3" y="223.3">REVISED AS PER</text>
<text x="375.5" y="226.1">COLUDED</text>
<text x="347.4" y="230.7">1</text>
<text x="353.6" y="230.7">02-06-25</text>
<text x="371.3" y="229.3">REVISED AS PER</text>
<text x="375.5" y="232.1">COLUDED</text>
<text x="345.9" y="238.6">Rev</text>
<text x="347.4" y="235.3">0</text>
<text x="353.6" y="235.3">26-05-25</text>
<text x="355.9" y="238.6">Date</text>
<text x="372" y="235.3">FOR APPROVAL</text>
<text x="375.3" y="238.6">Description</text>
<text x="398.2" y="238.6">Chkd</text>
<text x="406" y="238.6">Appd.</text>
<text x="366" y="245.4">REVISION SCHEDULE</text>
</g>
<g font-size="2.1">
<text x="399.5" y="224.8">PK</text>
<text x="407" y="224.8">PRC</text>
<text x="399.5" y="231.1">PK</text>
<text x="407" y="231.1">PRC</text>
<text x="399.5" y="235.2">PK</text>
<text x="407" y="235.2">PRC</text>
</g>
<text font-size="2" x="385.7" y="172">nd</text>
</svg>
